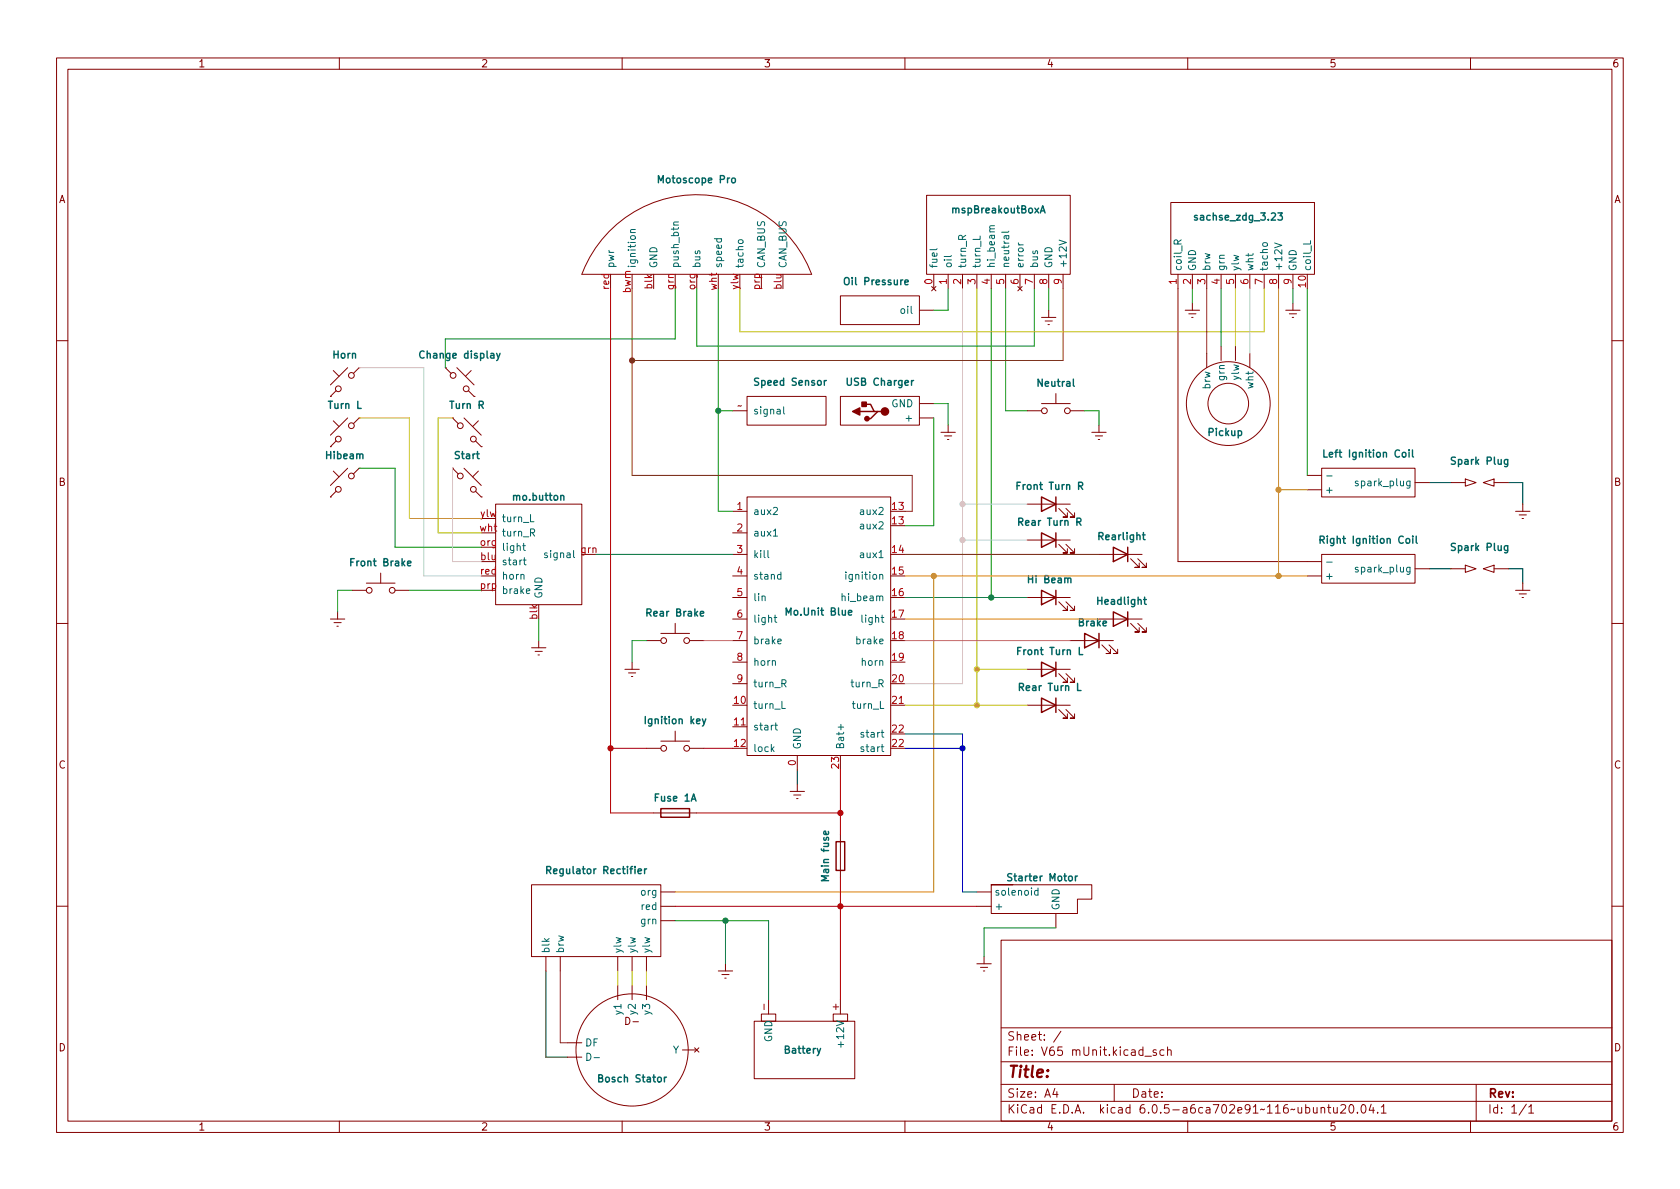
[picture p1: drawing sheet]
<svg xmlns="http://www.w3.org/2000/svg" width="297mm" height="210mm" viewBox="0 0 297 210" stroke-linecap="round" stroke-linejoin="round" font-family="sans-serif">
<g fill="none" stroke="#840000" stroke-width=".18">
<path d="M10 10.2h277v190.1h-277zM12 12.2h273v186.1h-273zM60 10.2v2M110 10.2v2M160 10.2v2M210 10.2v2M260 10.2v2M163.8 34.5h25.4v14h-25.4zM207 35.8h25.4v12.7h-25.4zM107.7 40.9a21.7 21.7 0 0 1 35.8 7.6h-40.6a21.7 21.7 0 0 1 4.8-7.6zM148.6 52.3h14v5.1h-14zM162.6 54.9h2.5"/>
<path d="M164.7 50.7l.8 .7M165.1 48.5v2.5M165.5 50.7l-.8 .7M167.6 48.5v2.5M170.2 48.5v2.5M172.7 48.5v2.5M175.3 48.5v2.5M177.8 48.5v2.5M180 50.7l.7 .7M180.3 48.5v2.5M180.7 50.7l-.7 .7M182.9 48.5v2.5"/>
<path d="M184.1 56.1h2.6M184.8 56.8h1.3M185.3 57.4h.2M185.4 48.5v2.5M185.4 54.9v1.2M188 48.5v2.5M208.3 48.5v50.8h25.4M209.5 54.9h2.6M210.2 55.5h1.3M210.7 56.1h.2M210.8 48.5v2.5M210.8 53.6v1.3"/>
<path d="M213.4 48.5v2.5M215.9 48.5v2.5M218.4 48.5v2.5M221 48.5v2.5M223.5 48.5v2.5M226.1 48.5v2.5M227.3 54.9h2.6M228 55.5h1.2M228.5 56.1h.2M228.6 48.5v2.5M228.6 53.6v1.3M10 60.2h2"/>
<path d="M58.4 70.1h.1M58.4 79h.1M58.9 65.5l1 1M58.9 74.4l1 1M59.4 69.1l-1 1M59.4 78l-1 1M61.5 65l-3.1 3.1M61.5 73.9l-3.1 3.1M63.5 65l-1 1M63.5 65h.1M63.5 73.9l-1 1M63.5 73.9h.1"/>
<path d="M78.7 65l1.1 1M78.7 65h.1M80 73.9l1 1M80 73.9h.1M80.8 65l3 3.1M82 73.9l3.1 3.1M82.8 69.1l1 1M83.3 65.5l-1 1M83.8 70.1h.1M84.1 78l1 1M84.6 74.4l-1 1M85.1 79h.1"/>
<path d="M129.5 72.6h2.6M132.1 70.1h13.9v5.1h-13.9zM148.6 70.1h14v5.1h-14zM162.6 73.9h2.5M162.6 71.4h2.5M166.4 76.4h2.5M167 77.1h1.3M167.5 77.7h.3M167.6 75.2v1.2M181.6 72.6h2.5M184.1 71.4h5.1M186.7 69.6v1.8"/>
<path d="M189.2 72.6h2.6M193 76.4h2.6M193.7 77.1h1.2M194.2 77.7h.2M194.3 75.2v1.2M213.4 62.5v2.5M215.9 61.2v2.5M218.4 61.2v2.5M221 62.5v2.5M285 60.2h2M58.4 87.9h.1M58.9 83.3l1 1"/>
<path d="M59.4 86.9l-1 1M61.5 82.8l-3.1 3M63.5 82.8l-1 1M63.5 82.8h.1M80 82.8l1 1M80 82.8h.1M82 82.8l3.1 3M84.1 86.9l1 1M84.6 83.3l-1 1M85.1 87.9h.1M87.6 89.1h15.3v17.8h-15.3zM129.5 98h2.6"/>
<path d="M129.5 90.4h2.6M129.5 94.2h2.6M132.1 87.9h25.4v45.7h-25.4zM181.6 95.5h7.6M181.6 89.1h7.6M187.2 96.3l1.5 1.5h-.7h.7v-.8M187.2 89.9l1.5 1.5h-.7h.7v-.7M188.5 96.3l1.5 1.5h-.8h.8v-.8M188.5 89.9l1.5 1.5h-.8h.8v-.7M194.3 98h7.6M199.9 98.8l1.5 1.5h-.7h.7v-.7M201.2 98.8l1.5 1.5h-.8h.8v-.7"/>
<path d="M231.1 86.6h2.6M231.1 84.1h2.6M233.7 98h16.5v5.1h-16.5zM233.7 82.8h16.5v5.1h-16.5zM250.2 85.3h2.5M256.5 85.3h2.6M259.1 84.7l1.9 .6-1.9 .7zM259.1 99.9l1.9 .7-1.9 .6zM262.3 85.3l1.9-.6v1.3zM264.2 85.3h2.5M268 90.4h2.5M268.6 91.1h1.3"/>
<path d="M269.1 91.7h.3M269.2 89.1v1.3M10 110.2h2M58.4 109.5h2.6M59.1 110.1h1.2M59.6 110.7h.2M59.7 108.2v1.3M62.2 104.4h2.6M64.8 103.1h5M67.3 101.3v1.8M69.8 104.4h2.6M94 114.5h2.5"/>
<path d="M94.6 115.2h1.3M95.1 115.8h.3M95.2 113.3v1.2M110.5 118.4h2.5M111.1 119h1.3M111.6 119.6h.3M111.8 117.1v1.3M114.3 113.3h2.5M116.8 112h5.1M119.4 110.2v1.8M121.9 113.3h2.6M129.5 105.7h2.6"/>
<path d="M129.5 109.5h2.6M129.5 101.8h2.6M129.5 113.3h2.6M129.5 117.1h2.6M181.6 105.7h7.6M181.6 118.4h7.6M187.2 119.1l1.5 1.5h-.7h.7v-.7M187.2 106.4l1.5 1.5h-.7h.7v-.7M188.5 119.1l1.5 1.5h-.8h.8v-.7M188.5 106.4l1.5 1.5h-.8h.8v-.7M189.2 113.3h7.6M194.3 109.5h7.6"/>
<path d="M194.8 114l1.5 1.6h-.7h.7v-.8M196.1 114l1.5 1.6h-.8h.8v-.8M199.9 110.2l1.5 1.6h-.7h.7v-.8M201.2 110.2l1.5 1.6h-.8h.8v-.8M231.1 101.8h2.6M250.2 100.6h2.5M256.5 100.6h2.6M262.3 100.6l1.9-.7v1.3zM264.2 100.6h2.5M268 104.4h2.5M268.6 105h1.3M269.1 105.7h.3"/>
<path d="M269.2 103.1v1.3M285 110.2h2M114.3 132.3h2.5M116.8 131.1h5.1M119.4 129.3v1.8M121.9 132.3h2.6M129.5 128.5h2.6M129.5 120.9h2.6M139.7 139.9h2.5M141 133.6v2.5M141 138.7v1.2M157.5 124.7h2.5"/>
<path d="M181.6 124.7h7.6M187.2 125.5l1.5 1.5h-.7h.7v-.8M188.5 125.5l1.5 1.5h-.8h.8v-.8M94 156.5h22.8v12.7h-22.8zM115.6 143.8h7.6M116.8 157.7h2.6M140.3 140.6h1.3M140.8 141.2h.3M148.6 147.6v7.6M172.7 157.7h2.6M175.3 156.5v5h15.2v-2.5h2.5v-2.5h-17.7h3.8M10 160.2h2"/>
<path d="M96.5 169.2v2.5M99.1 169.2v2.5M109.2 169.2v2.5M109.2 174.2v2.6M111.8 169.2v2.5M111.8 174.2v2.6M114.3 169.2v2.5M114.3 174.2v2.6M116.8 160.3h2.6M116.8 162.8h2.6M127 171.7h2.5M127.6 172.3h1.3"/>
<path d="M128.1 173h.3M128.3 170.4v1.3M134.6 179.3h2.6v1.3h-2.6zM135.9 176.8v2.5M147.3 179.3h2.6v1.3h-2.6zM148.6 176.8v2.5M172.7 160.3h2.6M172.7 170.4h2.6M173.4 171.1h1.2M173.9 171.7h.2M174 169.2v1.2M177 166.3h108v32h-108z"/>
<path d="M186.7 161.5v2.6M285 160.2h2M60 198.3v2M100.3 186.9h2.6M100.3 184.4h2.6M110 198.3v2M120.6 185.7h2.6M122.8 185.3l.8 .7M123.6 185.3l-.8 .7M133.3 180.6h17.8v10.1h-17.8zM160 198.3v2M177 194.8h108"/>
<path d="M177 191.8h108M177 187.8h108M177 181.8h108M186.5 192.5l-.4 1h1M186.9 193v1M187.6 182.4l-1.3 1.9M197 191.8v3M202.4 186.8h1.2M204.4 185.7l-.3-.1-.2 .2v.3l.5 .1v.4h-.5M205.8 185.7l-.4-.1-.3 .3v.4l.1 .3h.6M206.4 185.8l.2-.2 .4 .1 .1 .9M206.4 185.1v1.5"/>
<path d="M210 198.3v2M233.6 196l.2-.2 .3 .1 .1 .9M233.6 195.8v1M234.7 195.8h.6M234.9 195.3v1.3l.4 .2M235.8 195.8l.1 1h.3l.2-.1M236.4 195.8v1M237.1 195.5l.5-.2 .3 .2v.3l-.9 1h.9M238.7 195.4l.2-.1a.81 .81 0 0 1 .5 .7 .81 .81 0 0 1-.3 .8h-.1a.81 .81 0 0 1-.6-.6 .81 .81 0 0 1 .3-.8zM240 196.7v.1M240.8 195.5l.2-.2a.81 .81 0 0 1 .6 .7 .81 .81 0 0 1-.3 .8h-.2a.81 .81 0 0 1-.3-1.3zM242.4 195.3l-.3 1h.9"/>
<path d="M242.8 195.8v1M243.6 196.7v.1M244.2 195.8l.4-.5v1.5M244.2 196.8h.9M260 198.3v2M261 191.8v6.5M269.9 195.3l-1.3 1.9M270.3 195.8l.4-.5v1.5M270.3 196.8h.9"/>
<circle cx="59.8" cy="77.6" r=".51"/>
<circle cx="59.8" cy="68.8" r=".51"/>
<circle cx="62.1" cy="66.4" r=".51"/>
<circle cx="62.1" cy="75.3" r=".51"/>
<circle cx="80.1" cy="66.4" r=".51"/>
<circle cx="81.4" cy="75.3" r=".51"/>
<circle cx="82.4" cy="68.8" r=".51"/>
<circle cx="83.7" cy="77.6" r=".51"/>
<circle cx="184.7" cy="72.6" r=".51"/>
<circle cx="188.7" cy="72.6" r=".51"/>
<circle cx="217.2" cy="71.4" r="7.4"/>
<circle cx="217.2" cy="71.4" r="3.6"/>
<circle cx="59.8" cy="86.5" r=".51"/>
<circle cx="62.1" cy="84.2" r=".51"/>
<circle cx="81.4" cy="84.2" r=".51"/>
<circle cx="83.7" cy="86.5" r=".51"/>
<circle cx="65.3" cy="104.4" r=".51"/>
<circle cx="69.3" cy="104.4" r=".51"/>
<circle cx="117.3" cy="113.3" r=".51"/>
<circle cx="121.4" cy="113.3" r=".51"/>
<circle cx="117.3" cy="132.3" r=".51"/>
<circle cx="121.4" cy="132.3" r=".51"/>
<circle cx="111.8" cy="185.7" r="9.9"/>
</g>
<g fill="none" stroke="#840000" stroke-width=".25">
<path d="M152 72.8h2.6M152.7 71.5h1.2l.7 1.3h.6M155.8 72.8h-.6l-1.3 1.2h-.6M184.1 94.2l2.6 1.3-2.6 1.3zM184.1 87.9l2.6 1.2-2.6 1.3zM186.7 87.9v2.5M186.7 94.2v2.6M196.8 96.8l2.6 1.2-2.6 1.3zM199.4 96.8v2.5M184.1 117.1l2.6 1.3-2.6 1.2zM184.1 104.4l2.6 1.3-2.6 1.2zM186.7 104.4v2.5"/>
<path d="M186.7 117.1v2.5M191.8 112l2.5 1.3-2.5 1.2zM194.3 112v2.5M196.8 108.2l2.6 1.3-2.6 1.2zM199.4 108.2v2.5M184.1 123.4l2.6 1.3-2.6 1.3zM186.7 123.4v2.6M116.8 143h5.1v1.5h-5.1zM147.8 148.8h1.6v5.1h-1.6z"/>
</g>
<g fill="none" stroke="#006464" stroke-width=".18">
<path d="M120 39.3h-.8l-.1 .3 .1 .2M175.8 39.9l-.8 .1v.3l.2 .2M111.5 41.1h.8M112.3 40.6h-.8v.3l.1 .2M130.6 42.5l.5-.1 .2 .1 .1 .3-.3 .3h-.3l-.3-.3zM165.7 44l-.2 .2h-1.1M168.2 45.2l-.2 .2h-1.1M170.1 42.3v-.6l-.2-.1-.3 .1-.1 .6h1.3M170.8 41.6l-.7 .4M173.3 41.7v.6h-1.3M178.4 40.9l-.2 .2h-1.1M180.1 42.9l.2 .4"/>
<path d="M187.3 42.5l1.2 .4-1.2 .4M208.2 43.1v-.6l-.2-.1-.3 .1-.1 .6h1.3M208.9 42.4l-.7 .4M223.3 43l.6-.1 .1 .1 .1 .3-.2 .3h-.4l-.3-.3zM225.4 43l1.2 .4-1.2 .4M231.7 42.5v.6h-1.3M138.6 71.9v1.1l.1 .2M92.4 96.5h.5M92.5 99h.5M92.6 96.1v1.1l.3 .1M92.7 98.6v1.1l.3 .2M93.8 94.2l.6-.1 .1-.1v-.3l-.7-.2v1.3"/>
<path d="M93.8 91v1.3h.6M94.1 94.2l.4 .6M135.8 97.3v1.1l.2 .2M136.7 89.8l.5-.1 .3 .4-.8 .9h.8M136.7 94.8h.8M234.6 99.4h.9M234.6 84.2h.9M240.1 85.1h-.3l-.2 .1 .1 .2 .4 .1v.4h-.5M93.1 104.5l.6-.1-.1-.2-.3-.1-.2 .2v.6h.5M136.9 109.2h.4M137 108.8v1.1l.3 .1M137.5 113.4l.6-.1v-.2l-.4-.1-.2 .2 .1 .6h.5"/>
<path d="M138.1 101.6h-.4l-.2 .2 .1 .6h.5M138.1 101.2v1.2M149.6 101.2v.1M149.6 101.6v.8M240.1 100.4l-.3-.1-.2 .2 .1 .2 .4 .1v.3h-.5M137 128.2h.5M137.2 127.8v1.1l.3 .2M138.3 124v1.3h.6M138.3 120.9l.6-.1 .1-.2-.1-.3-.6-.1v1.3M138.6 120.9l.4 .6M148.7 128.1v1M183.5 157.5h-.3l-.3 .2 .1 .5h.5"/>
<path d="M183.5 157v1.3M103.8 186.2a.64 .64 0 0 1 .7 .7 .64 .64 0 0 1-.7 .6zM105 187h1M148.7 184.2v1"/>
</g>
<g fill="none" stroke="#006464" stroke-width=".25">
<path d="M88.4 62.5l-.4 1.1-.2 .2M234.1 79.6v1.2h.6M249.7 79.6v1.1l.2 .1M233.4 95.5l.6-.1 .1-.2v-.3l-.7-.1v1.3M233.7 95.5l.4 .6M250.4 94.8v1.1l.2 .2M190.8 114.5v1.3h.6M190.5 120.8v1.3h.6M96.7 153.9l.6-.1 .1-.2-.1-.3-.6-.1v1.3M97 153.9l.4 .6M114 153.6v.9M114.3 153.6l-.3 .3"/>
<path d="M178.9 154.6l-.5-.1-.2 .1v.4l.6 .2 .1 .3-.2 .3-.5-.1M190.5 154.9l-.4 .3"/>
</g>
<g fill="#840000" stroke="#840000" stroke-width=".25">
<path d="M152.4 71.1h.8v.8h-.8z"/>
<path d="M150.7 72.8l1.3-.7v1.3z"/>
<circle cx="153.3" cy="74" r=".38"/>
<circle cx="156.5" cy="72.8" r=".63"/>
</g>
<path d="M107.9 51v92.8h7.7M107.9 132.3h6.4M124.5 132.3h5M148.6 136.1v11.5M123.2 143.8h25.4M148.6 155.2v21.6M119.4 160.3h53.3" fill="none" stroke="#c20000" stroke-width=".18"/>
<g fill="none" stroke="#009600" stroke-width=".18">
<path d="M123.2 51v10.2h59.7v-10.2M127 51v39.4h2.5M167.6 51v3.9h-2.5M177.8 51v21.6h3.8M185.4 51v3.9M210.8 51v2.6M228.6 51v2.6M127 72.6h2.5M165.1 73.9v19.1h-5.1M165.1 71.4h2.5v3.8M191.8 72.6h2.5v2.6M62.2 104.4h-2.5v3.8"/>
<path d="M72.4 104.4h12.7M95.2 109.5v3.8M114.3 113.3h-2.5v3.8M186.7 164.1h-12.7v5.1"/>
</g>
<path d="M226.1 51v50.8M226.1 86.6h5M160 101.8h71.1M160 109.5h34.3M165.1 101.8v55.9h-45.7" fill="none" stroke="#dd8500" stroke-width=".18"/>
<path d="M130.8 51v7.7h92.7v-7.7M172.7 51v73.7M218.4 51v10.2M63.5 73.9h8.9v17.8h12.7M80 73.9h-2.5v20.3h7.6M172.7 118.4h8.9M160 124.7h21.6M109.2 171.7v2.5M111.8 171.7v2.5M114.3 171.7v2.5" fill="none" stroke="#c2c200" stroke-width=".18"/>
<path d="M160 129.8h10.2v27.9h2.5M160 132.3h10.2" fill="none" stroke="#0000c2" stroke-width=".18"/>
<path d="M170.2 51v69.9h-10.2M221 51v11.5M63.5 65h11.4v36.8h10.2M80 82.8v16.5h5.1M170.2 95.5h11.4M170.2 89.1h11.4" fill="none" stroke="#c2c2c2" stroke-width=".18"/>
<path d="M111.8 51v33.1h49.5v6.3h-1.3M188 51v12.7h-76.2M213.4 51v11.5M160 98h34.3M99.1 171.7v12.7h1.2" fill="none" stroke="#804d00" stroke-width=".18"/>
<path d="M119.4 51v8.9h-40.7v5.1M175.3 51v54.7M215.9 51v10.2M231.1 51v33.1M63.5 82.8h6.3v14h15.3M105.4 98h24.1M160 105.7h21.6M119.4 162.8h16.5v14M128.3 162.8v7.6" fill="none" stroke="#008400" stroke-width=".18"/>
<path d="M252.7 85.3h3.8M266.7 85.3h2.5v3.8M252.7 100.6h3.8M266.7 100.6h2.5v2.5M141 136.1v2.6M96.5 171.7v15.2h3.8" fill="none" stroke="#000" stroke-width=".18"/>
<path d="M124.5 113.3h5M160 113.3h29.2" fill="none" stroke="#c200c2" stroke-width=".18"/>
<circle cx="111.8" cy="63.7" r=".46" fill="#804d00" stroke="#804d00" stroke-width=".18"/>
<circle cx="127" cy="72.6" r=".46" fill="#009600" stroke="#009600" stroke-width=".18"/>
<g fill="#dd8500" stroke="#dd8500" stroke-width=".18">
<circle cx="165.1" cy="101.8" r=".46"/>
<circle cx="226.1" cy="86.6" r=".46"/>
<circle cx="226.1" cy="101.8" r=".46"/>
</g>
<g fill="#008400" stroke="#008400" stroke-width=".18">
<circle cx="175.3" cy="105.7" r=".46"/>
<circle cx="128.3" cy="162.8" r=".46"/>
</g>
<circle cx="170.2" cy="132.3" r=".46" fill="#0000c2" stroke="#0000c2" stroke-width=".18"/>
<g fill="#c2c200" stroke="#c2c200" stroke-width=".18">
<circle cx="172.7" cy="124.7" r=".46"/>
<circle cx="172.7" cy="118.4" r=".46"/>
</g>
<g fill="#c20000" stroke="#c20000" stroke-width=".18">
<circle cx="148.6" cy="143.8" r=".46"/>
<circle cx="107.9" cy="132.3" r=".46"/>
<circle cx="148.6" cy="160.3" r=".46"/>
</g>
<g fill="#c2c2c2" stroke="#c2c2c2" stroke-width=".18">
<circle cx="170.2" cy="95.5" r=".46"/>
<circle cx="170.2" cy="89.1" r=".46"/>
</g>
<text font-size="2.8" fill="#840000" x="178" y="190.6">Title:</text>
<g font-size="2.1" fill="#840000">
<text x="178" y="184">Sheet: /</text>
<text x="178" y="186.7">File: V65 mUnit.kicad_sch</text>
<text x="178" y="196.9">KiCad E.D.A. kicad 6.0.5-a6ca702e91~116~ubuntu20.04.1</text>
<text x="178" y="194.1">Size: A4</text>
<text x="200" y="194.1">Date:</text>
<text x="263" y="194.1">Rev:</text>
<text x="263" y="196.9">Id: 1/1</text>
</g>
<g font-size="1.8" fill="#840000">
<text x="35" y="11.9">1</text>
<text x="85" y="11.9">2</text>
<text x="135" y="11.9">3</text>
<text x="185" y="11.9">4</text>
<text x="235" y="11.9">5</text>
<text x="285" y="11.9">6</text>
<text x="10.3" y="35.9">A</text>
<text x="285.3" y="35.9">A</text>
<text x="10.3" y="85.9">B</text>
<text x="285.3" y="85.9">B</text>
<text x="10.3" y="135.9">C</text>
<text x="285.3" y="135.9">C</text>
<text x="10.3" y="185.9">D</text>
<text x="110.8" y="181.2">D-</text>
<text x="285.3" y="185.9">D</text>
<text x="35" y="199.9">1</text>
<text x="85" y="199.9">2</text>
<text x="135" y="199.9">3</text>
<text x="185" y="199.9">4</text>
<text x="235" y="199.9">5</text>
<text x="285" y="199.9">6</text>
</g>
<g font-size="1.8" fill="#006464">
<text x="116.8" y="32.4">Motoscope Pro</text>
<text x="168.6" y="37.7">mspBreakoutBoxA</text>
<text x="211.7" y="39">sachse_zdg_3.23</text>
<text x="108.6" y="47.5" transform="rotate(-90 108.6 47.5)">pwr</text>
<text x="112.4" y="47.5" transform="rotate(-90 112.4 47.5)">ignition</text>
<text x="116.2" y="47.5" transform="rotate(-90 116.2 47.5)">GND</text>
<text x="120" y="47.5" transform="rotate(-90 120 47.5)">push_btn</text>
<text x="123.8" y="47.5" transform="rotate(-90 123.8 47.5)">bus</text>
<text x="127.6" y="47.5" transform="rotate(-90 127.6 47.5)">speed</text>
<text x="131.4" y="47.5" transform="rotate(-90 131.4 47.5)">tacho</text>
<text x="135.3" y="47.5" transform="rotate(-90 135.3 47.5)">CAN_BUS</text>
<text x="139.1" y="47.5" transform="rotate(-90 139.1 47.5)">CAN_BUS</text>
<text x="165.7" y="47.5" transform="rotate(-90 165.7 47.5)">fuel</text>
<text x="168.3" y="47.5" transform="rotate(-90 168.3 47.5)">oil</text>
<text x="170.8" y="47.5" transform="rotate(-90 170.8 47.5)">turn_R</text>
<text x="173.4" y="47.5" transform="rotate(-90 173.4 47.5)">turn_L</text>
<text x="175.9" y="47.5" transform="rotate(-90 175.9 47.5)">hi_beam</text>
<text x="178.4" y="47.5" transform="rotate(-90 178.4 47.5)">neutral</text>
<text x="181" y="47.5" transform="rotate(-90 181 47.5)">error</text>
<text x="183.5" y="47.5" transform="rotate(-90 183.5 47.5)">bus</text>
<text x="186.1" y="47.5" transform="rotate(-90 186.1 47.5)">GND</text>
<text x="188.6" y="47.5" transform="rotate(-90 188.6 47.5)">+12V</text>
<text x="149.7" y="50.4">Oil Pressure</text>
<text x="208.9" y="48" transform="rotate(-90 208.9 48)">coil_R</text>
<text x="211.5" y="48" transform="rotate(-90 211.5 48)">GND</text>
<text x="214" y="48" transform="rotate(-90 214 48)">brw</text>
<text x="216.5" y="48" transform="rotate(-90 216.5 48)">grn</text>
<text x="219.1" y="48" transform="rotate(-90 219.1 48)">ylw</text>
<text x="221.6" y="48" transform="rotate(-90 221.6 48)">wht</text>
<text x="224.2" y="48" transform="rotate(-90 224.2 48)">tacho</text>
<text x="226.7" y="48" transform="rotate(-90 226.7 48)">+12V</text>
<text x="229.2" y="48" transform="rotate(-90 229.2 48)">GND</text>
<text x="231.8" y="48" transform="rotate(-90 231.8 48)">coil_L</text>
<text x="159.5" y="55.5">oil</text>
<text x="58.9" y="63.4">Horn</text>
<text x="74.7" y="63.4">Change display</text>
<text x="133.8" y="68.2">Speed Sensor</text>
<text x="150.1" y="68.2">USB Charger</text>
<text x="183.6" y="68.4">Neutral</text>
<text x="214" y="68.7" transform="rotate(-90 214 68.7)">brw</text>
<text x="216.5" y="67.1" transform="rotate(-90 216.5 67.1)">grn</text>
<text x="219.1" y="67.1" transform="rotate(-90 219.1 67.1)">ylw</text>
<text x="221.6" y="68.6" transform="rotate(-90 221.6 68.6)">wht</text>
<text x="58.2" y="72.3">Turn L</text>
<text x="79.7" y="72.3">Turn R</text>
<text x="133.1" y="73.3">signal</text>
<text x="157.6" y="72">GND</text>
<text x="160.5" y="74.5">+</text>
<text x="213.7" y="77.1">Pickup</text>
<text x="57.8" y="81.2">Hibeam</text>
<text x="80.5" y="81.2">Start</text>
<text x="235" y="80.9">Left Ignition Coil</text>
<text x="257" y="82.2">Spark Plug</text>
<text x="90.9" y="88.5">mo.button</text>
<text x="180.2" y="86.6">Front Turn R</text>
<text x="234.2" y="87.2">+</text>
<text x="240.2" y="86">spark_plug</text>
<text x="88.6" y="94.9">turn_R</text>
<text x="88.6" y="92.3">turn_L</text>
<text x="133.1" y="91.1">aux2</text>
<text x="133.1" y="94.9">aux1</text>
<text x="152.4" y="93.6">aux2</text>
<text x="152.4" y="91.1">aux2</text>
<text x="180.5" y="93">Rear Turn R</text>
<text x="194.5" y="95.5">Rearlight</text>
<text x="62.3" y="100.1">Front Brake</text>
<text x="88.6" y="99.9">start</text>
<text x="88.6" y="97.4">light</text>
<text x="96.7" y="98.7">signal</text>
<text x="133.1" y="98.7">kill</text>
<text x="152.4" y="98.7">aux1</text>
<text x="234.3" y="96.1">Right Ignition Coil</text>
<text x="240.2" y="101.2">spark_plug</text>
<text x="257" y="97.4">Spark Plug</text>
<text x="88.6" y="105">brake</text>
<text x="88.6" y="102.5">horn</text>
<text x="95.9" y="105.9" transform="rotate(-90 95.9 105.9)">GND</text>
<text x="133.1" y="102.5">stand</text>
<text x="133.1" y="106.3">lin</text>
<text x="149.3" y="106.3">hi_beam</text>
<text x="150.1" y="102.5">ignition</text>
<text x="182.1" y="103.1">Hi Beam</text>
<text x="194.3" y="106.9">Headlight</text>
<text x="234.2" y="102.5">+</text>
<text x="114.7" y="109">Rear Brake</text>
<text x="133.1" y="110.1">light</text>
<text x="133.1" y="113.9">brake</text>
<text x="139.4" y="108.8">Mo.Unit Blue</text>
<text x="151.7" y="113.9">brake</text>
<text x="152.7" y="110.1">light</text>
<text x="190.8" y="110.7">Brake</text>
<text x="133.1" y="117.7">horn</text>
<text x="152.5" y="117.7">horn</text>
<text x="180.3" y="115.8">Front Turn L</text>
<text x="133.1" y="125.3">turn_L</text>
<text x="133.1" y="121.5">turn_R</text>
<text x="150.8" y="121.5">turn_R</text>
<text x="151" y="125.3">turn_L</text>
<text x="180.6" y="122.2">Rear Turn L</text>
<text x="114.5" y="128">Ignition key</text>
<text x="133.1" y="129.2">start</text>
<text x="152.6" y="130.4">start</text>
<text x="133.1" y="133">lock</text>
<text x="141.6" y="132.6" transform="rotate(-90 141.6 132.6)">GND</text>
<text x="149.2" y="132.6" transform="rotate(-90 149.2 132.6)">Bat+</text>
<text x="152.6" y="133">start</text>
<text x="115.9" y="141.7">Fuse 1A</text>
<text x="97.5" y="154.6">Regulator Rectifier</text>
<text x="146.6" y="155.5" transform="rotate(-90 146.6 155.5)">Main fuse</text>
<text x="178.7" y="155.8">Starter Motor</text>
<text x="113.5" y="158.4">org</text>
<text x="113.6" y="160.9">red</text>
<text x="175.8" y="160.9">+</text>
<text x="175.8" y="158.4">solenoid</text>
<text x="187.3" y="161" transform="rotate(-90 187.3 161)">GND</text>
<text x="113.5" y="163.4">grn</text>
<text x="97.2" y="168.7" transform="rotate(-90 97.2 168.7)">blk</text>
<text x="99.7" y="168.7" transform="rotate(-90 99.7 168.7)">brw</text>
<text x="109.9" y="168.7" transform="rotate(-90 109.9 168.7)">ylw</text>
<text x="112.4" y="168.7" transform="rotate(-90 112.4 168.7)">ylw</text>
<text x="114.9" y="168.7" transform="rotate(-90 114.9 168.7)">ylw</text>
<text x="109.9" y="179.3" transform="rotate(-90 109.9 179.3)">y1</text>
<text x="112.4" y="179.3" transform="rotate(-90 112.4 179.3)">y2</text>
<text x="114.9" y="179.3" transform="rotate(-90 114.9 179.3)">y3</text>
<text x="103.4" y="185">DF</text>
<text x="136.5" y="184.3" transform="rotate(-90 136.5 184.3)">GND</text>
<text x="149.2" y="184.5" transform="rotate(-90 149.2 184.5)">+12V</text>
<text x="106.3" y="191.4">Bosch Stator</text>
<text x="119" y="186.3">Y</text>
<text x="138.9" y="186.3">Battery</text>
</g>
<g font-size="1.8" fill="#a90000">
<text x="107.7" y="51.2" transform="rotate(-90 107.7 51.2)">red</text>
<text x="111.5" y="51.8" transform="rotate(-90 111.5 51.8)">bwm</text>
<text x="115.3" y="51.1" transform="rotate(-90 115.3 51.1)">blk</text>
<text x="119.1" y="51.2" transform="rotate(-90 119.1 51.2)">grn</text>
<text x="122.9" y="51.2" transform="rotate(-90 122.9 51.2)">org</text>
<text x="126.7" y="51.3" transform="rotate(-90 126.7 51.3)">wht</text>
<text x="130.6" y="51.2" transform="rotate(-90 130.6 51.2)">ylw</text>
<text x="134.4" y="51.2" transform="rotate(-90 134.4 51.2)">prp</text>
<text x="138.2" y="51.1" transform="rotate(-90 138.2 51.1)">blu</text>
<text x="164.8" y="50.3" transform="rotate(-90 164.8 50.3)">0</text>
<text x="167.4" y="50.3" transform="rotate(-90 167.4 50.3)">1</text>
<text x="169.9" y="50.3" transform="rotate(-90 169.9 50.3)">2</text>
<text x="172.5" y="50.3" transform="rotate(-90 172.5 50.3)">3</text>
<text x="175" y="50.3" transform="rotate(-90 175 50.3)">4</text>
<text x="177.5" y="50.3" transform="rotate(-90 177.5 50.3)">5</text>
<text x="180.1" y="50.3" transform="rotate(-90 180.1 50.3)">6</text>
<text x="182.6" y="50.3" transform="rotate(-90 182.6 50.3)">7</text>
<text x="185.2" y="50.3" transform="rotate(-90 185.2 50.3)">8</text>
<text x="187.7" y="50.3" transform="rotate(-90 187.7 50.3)">9</text>
<text x="208" y="50.3" transform="rotate(-90 208 50.3)">1</text>
<text x="210.6" y="50.3" transform="rotate(-90 210.6 50.3)">2</text>
<text x="213.1" y="50.3" transform="rotate(-90 213.1 50.3)">3</text>
<text x="215.6" y="50.3" transform="rotate(-90 215.6 50.3)">4</text>
<text x="218.2" y="50.3" transform="rotate(-90 218.2 50.3)">5</text>
<text x="220.7" y="50.3" transform="rotate(-90 220.7 50.3)">6</text>
<text x="223.3" y="50.3" transform="rotate(-90 223.3 50.3)">7</text>
<text x="225.8" y="50.3" transform="rotate(-90 225.8 50.3)">8</text>
<text x="228.3" y="50.3" transform="rotate(-90 228.3 50.3)">9</text>
<text x="230.9" y="50.8" transform="rotate(-90 230.9 50.8)">10</text>
<text x="130.8" y="72.4">~</text>
<text x="84.8" y="94">wht</text>
<text x="84.9" y="91.4">ylw</text>
<text x="130.3" y="90.2">1</text>
<text x="130.3" y="94">2</text>
<text x="157.8" y="92.7">13</text>
<text x="157.8" y="90.2">13</text>
<text x="84.9" y="96.5">org</text>
<text x="85" y="101.6">red</text>
<text x="85" y="99.1">blu</text>
<text x="102.7" y="97.8">grn</text>
<text x="130.3" y="97.8">3</text>
<text x="130.3" y="101.6">4</text>
<text x="157.8" y="97.8">14</text>
<text x="157.8" y="101.6">15</text>
<text x="84.9" y="104.1">prp</text>
<text x="130.3" y="105.4">5</text>
<text x="157.8" y="105.4">16</text>
<text x="95" y="109.5" transform="rotate(-90 95 109.5)">blk</text>
<text x="130.3" y="109.2">6</text>
<text x="130.3" y="113">7</text>
<text x="157.8" y="109.2">17</text>
<text x="157.8" y="113">18</text>
<text x="130.3" y="116.8">8</text>
<text x="157.8" y="116.8">19</text>
<text x="129.8" y="124.5">10</text>
<text x="130.3" y="120.6">9</text>
<text x="157.8" y="120.6">20</text>
<text x="157.8" y="124.5">21</text>
<text x="129.8" y="128.3">11</text>
<text x="157.8" y="129.5">22</text>
<text x="129.8" y="132.1">12</text>
<text x="140.7" y="135.4" transform="rotate(-90 140.7 135.4)">0</text>
<text x="148.3" y="135.9" transform="rotate(-90 148.3 135.9)">23</text>
<text x="157.8" y="132.1">22</text>
<text x="135.6" y="178.3" transform="rotate(-90 135.6 178.3)">-</text>
<text x="148.3" y="178.6" transform="rotate(-90 148.3 178.6)">+</text>
</g>
</svg>
